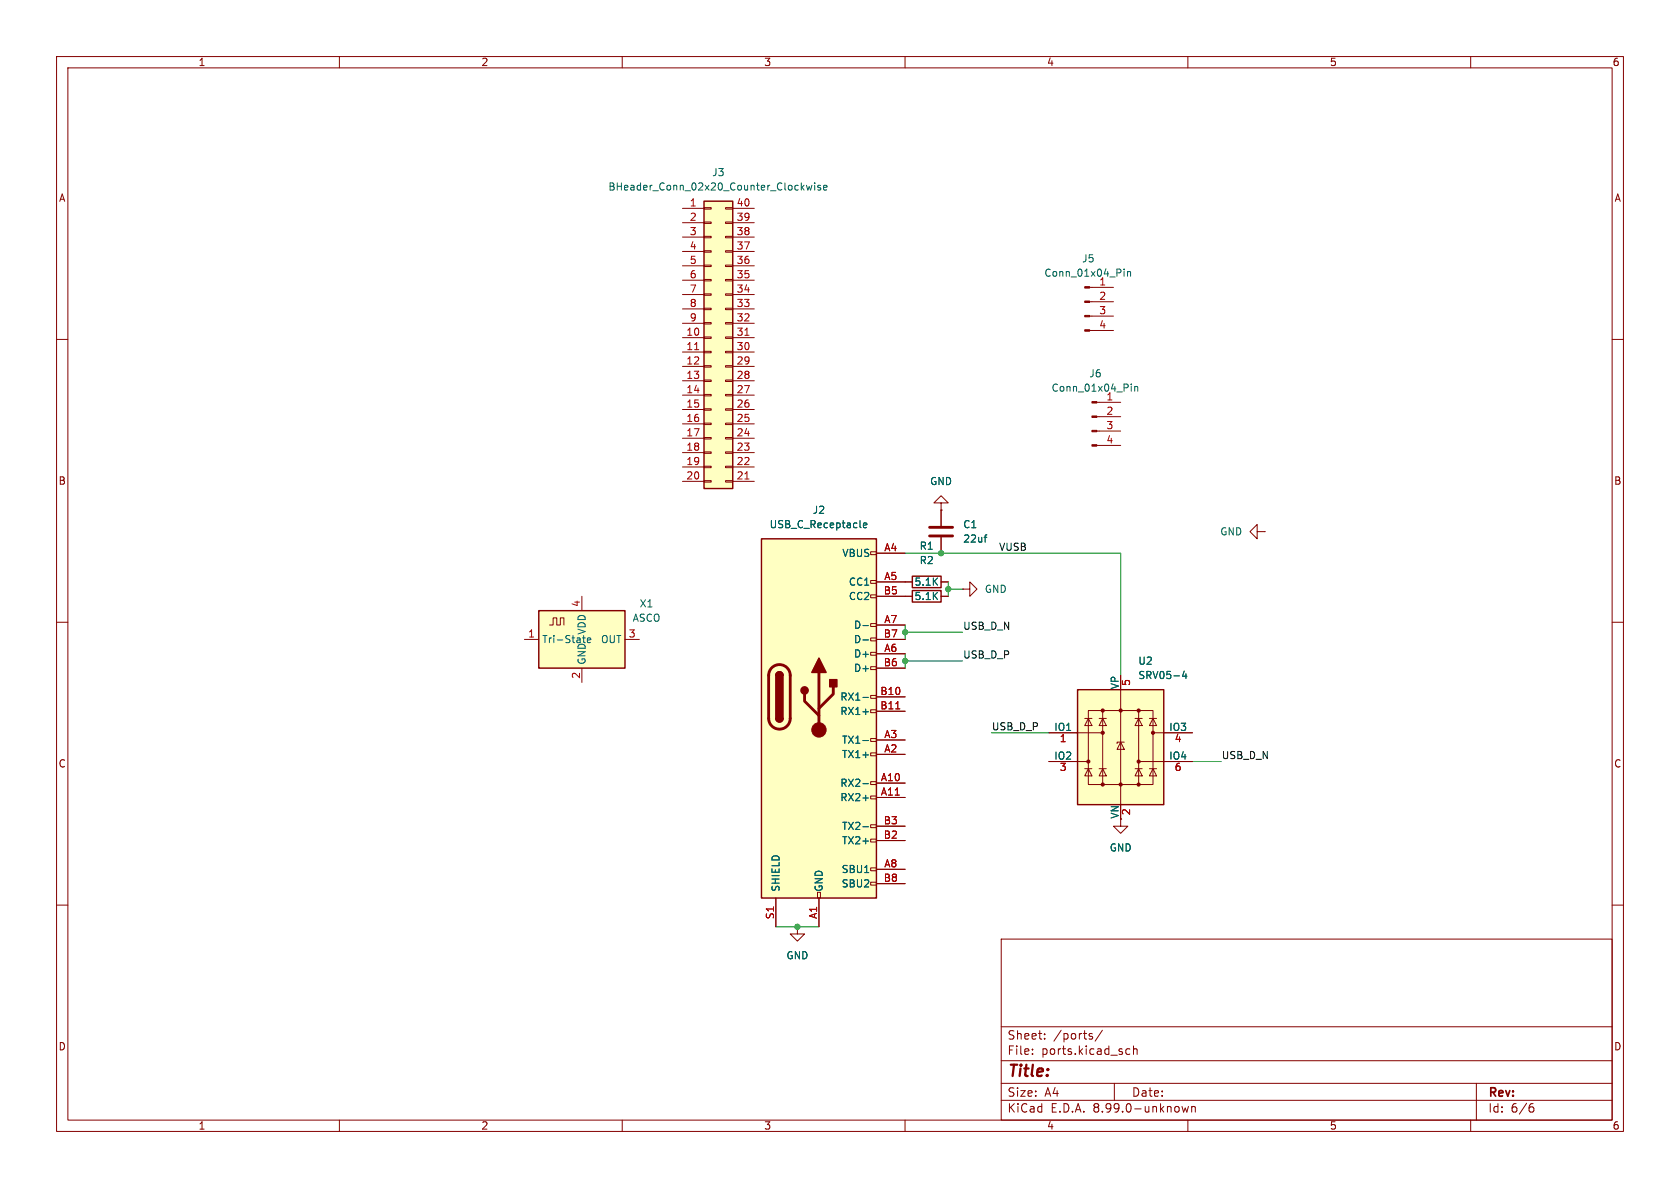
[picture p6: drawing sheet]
<svg xmlns="http://www.w3.org/2000/svg" width="297mm" height="210mm" viewBox="0 0 297 210" stroke-linecap="round" stroke-linejoin="round" font-family="sans-serif">
<g fill="none" stroke="#840000" stroke-width=".18">
<path d="M10 10h277v190h-277zM12 12h273v186h-273zM60 10v2M110 10v2M160 10v2M210 10v2M260 10v2M10 60h2M285 60h2M10 110h2M285 110h2M10 160h2"/>
<path d="M285 160h2M177 166h108v32h-108zM60 198v2M110 198v2M160 198v2M177 194.5h108M177 191.5h108M177 187.5h108M177 181.5h108M182.5 186.3v.1M182.5 185.5v.1M184.7 183.6v.1"/>
<path d="M184.7 182.8v.1M192.7 183.2l.4 .1 .1 .2-.2 .2h-.3M192.7 182.7l.4 .1M194.9 182.1l-1.3 2M197 191.5v3M199.2 186.3h.5M199.2 185.5h.5M200.4 185.5l.2-.1 .4 .1v.9M200.4 184.9v1.5M209 195.6l.2 1 .3-.7 .3 .7 .3-1M210 198v2M210.7 195.6v1"/>
<path d="M210.7 195.7l.2-.1 .3 .1 .1 .9M260 198v2M261 191.5v6.5M270.6 195.7h.3l.3 .3-.1 .5-.5 .1M271 195.1l-.4 .1"/>
</g>
<path d="M190.5 121.9h15.2v20.3h-15.2z" fill="#ffffc2"/>
<g fill="none" stroke="#840000" stroke-width=".18">
<path d="M185.4 129.5h9.5M185.4 134.6h7M191.8 127h1.2M191.8 135.9h1.2M192.4 125.6h11.4v13.1h-11.4zM192.4 127l.6 1.3h-1.2zM192.4 135.9l.6 1.3h-1.2zM194.3 127h1.3M194.3 135.9h1.3M194.9 127l.7 1.3h-1.3zM194.9 135.9l.7 1.3h-1.3zM194.9 125.6v13.1"/>
<path d="M198.1 131.2l.7 1.3h-1.3zM198.1 121.9v20.3M198.8 131.2h-1.3v.2M200.7 127h1.2M200.7 135.9h1.2M201.3 127l.6 1.3h-1.2zM201.3 135.9l.6 1.3h-1.2zM201.3 125.6v13.1M201.3 134.6h9.5M203.2 127h1.3M203.2 135.9h1.3M203.8 127l.7 1.3h-1.3z"/>
<path d="M203.8 135.9l.7 1.3h-1.3zM203.8 129.5h7"/>
</g>
<path d="M190.5 121.9h15.2v20.3h-15.2z" fill="none" stroke="#840000" stroke-width=".25"/>
<g fill="#840000" stroke="#840000" stroke-width=".18">
<circle cx="192.4" cy="134.6" r=".28"/>
<circle cx="194.9" cy="125.6" r=".28"/>
<circle cx="194.9" cy="129.5" r=".28"/>
<circle cx="194.9" cy="138.7" r=".28"/>
<circle cx="198.1" cy="125.6" r=".28"/>
<circle cx="198.1" cy="138.7" r=".28"/>
<circle cx="201.3" cy="125.6" r=".28"/>
<circle cx="201.3" cy="134.6" r=".28"/>
<circle cx="201.3" cy="138.7" r=".28"/>
<circle cx="203.8" cy="129.5" r=".28"/>
</g>
<path d="M209.4 118.6l-.4 .9h.8M209.7 119.1v.9" fill="none" stroke="#006464" stroke-width=".18"/>
<path d="M124.5 35.6h5v50.8h-5z" fill="#ffffc2"/>
<path d="M124.5 35.6h5v50.8h-5zM161.3 101.9h5.1v2h-5.1zM161.3 104.4h5.1v2h-5.1z" fill="none" stroke="#840000" stroke-width=".25"/>
<g fill="none" stroke="#840000" stroke-width=".18">
<path d="M120.6 36.8h3.9M120.6 39.4h3.9M124.5 36.7h1.2v.3h-1.2zM124.5 39.2h1.2v.3h-1.2zM128.3 36.7h1.2v.3h-1.2zM128.3 39.2h1.2v.3h-1.2zM129.5 36.8h3.8M129.5 39.4h3.8M120.6 59.7h3.9M120.6 41.9h3.9M120.6 57.2h3.9M120.6 54.6h3.9"/>
<path d="M120.6 52.1h3.9M120.6 49.5h3.9M120.6 47h3.9M120.6 44.5h3.9M124.5 41.8h1.2v.2h-1.2zM124.5 44.3h1.2v.3h-1.2zM124.5 46.9h1.2v.2h-1.2zM124.5 49.4h1.2v.3h-1.2zM124.5 51.9h1.2v.3h-1.2zM124.5 54.5h1.2v.2h-1.2zM124.5 57h1.2v.3h-1.2zM124.5 59.6h1.2v.2h-1.2z"/>
<path d="M128.3 41.8h1.2v.2h-1.2zM128.3 44.3h1.2v.3h-1.2zM128.3 46.9h1.2v.2h-1.2zM128.3 49.4h1.2v.3h-1.2zM128.3 51.9h1.2v.3h-1.2zM128.3 54.5h1.2v.2h-1.2zM128.3 57h1.2v.3h-1.2zM128.3 59.6h1.2v.2h-1.2zM129.5 59.7h3.8M129.5 41.9h3.8M129.5 57.2h3.8M129.5 54.6h3.8"/>
<path d="M129.5 52.1h3.8M129.5 49.5h3.8M129.5 47h3.8M129.5 44.5h3.8M120.6 62.2h3.9M120.6 64.8h3.9M120.6 67.3h3.9M120.6 69.9h3.9M120.6 72.4h3.9M120.6 74.9h3.9M120.6 77.5h3.9M124.5 62.1h1.2v.3h-1.2z"/>
<path d="M124.5 64.6h1.2v.3h-1.2zM124.5 67.2h1.2v.2h-1.2zM124.5 69.7h1.2v.3h-1.2zM124.5 72.3h1.2v.2h-1.2zM124.5 74.8h1.2v.3h-1.2zM124.5 77.3h1.2v.3h-1.2zM124.5 79.9h1.2v.2h-1.2zM128.3 62.1h1.2v.3h-1.2zM128.3 64.6h1.2v.3h-1.2zM128.3 67.2h1.2v.2h-1.2zM128.3 69.7h1.2v.3h-1.2zM128.3 72.3h1.2v.2h-1.2z"/>
<path d="M128.3 74.8h1.2v.3h-1.2zM128.3 77.3h1.2v.3h-1.2zM128.3 79.9h1.2v.2h-1.2zM129.5 62.2h3.8M129.5 64.8h3.8M129.5 67.3h3.8M129.5 69.9h3.8M129.5 72.4h3.8M129.5 74.9h3.8M129.5 77.5h3.8M120.6 80h3.9M120.6 82.6h3.9"/>
<path d="M120.6 85.1h3.9M124.5 82.4h1.2v.3h-1.2zM124.5 85h1.2v.2h-1.2zM128.3 82.4h1.2v.3h-1.2zM128.3 85h1.2v.2h-1.2zM129.5 80h3.8M129.5 82.6h3.8M129.5 85.1h3.8M160 102.9h1.3M160 105.4h1.3M166.4 102.9h1.2M166.4 105.4h1.2"/>
<path d="M170.2 104.1h1.2v-1.2l1.3 1.2-1.3 1.3v-1.3M170.2 104.1h.1"/>
</g>
<path d="M131.7 59.3h.7M122.8 61.8h.7M131.7 84.7h.7" fill="none" stroke="#a90000" stroke-width=".18"/>
<path d="M142.6 32.8l.2 .8 .3-.6 .2 .6 .2-.8M144 32.3v.2M144 32.8v.8M145.1 32.8h-.4l-.1 .1v.2l.5 .1v.3h-.5M145.6 33.2l.6-.1-.1-.3h-.3l-.2 .1 .1 .6h.4" fill="none" stroke="#006464" stroke-width=".18"/>
<path d="M95.2 108h15.3v10.1h-15.3z" fill="#ffffc2"/>
<path d="M95.2 108h15.3v10.1h-15.3z" fill="none" stroke="#840000" stroke-width=".25"/>
<g fill="none" stroke="#840000" stroke-width=".18">
<path d="M192.6 50.8h4.2M192.6 53.3h4.2M192.6 55.9h4.2M192.6 58.4h4.2M193.9 71.1h4.2M193.9 73.7h4.2M193.9 76.2h4.2M193.9 78.7h4.2M166.4 88.9h1.2l-1.2-1.3-1.3 1.3h1.3v1.3M166.4 90.2h.1M166.4 90.2v2.8M166.4 95v2.8"/>
<path d="M222.2 94v-1.3l-1.2 1.3 1.2 1.3v-1.3h1.3M223.5 94h.1M92.7 113h2.5M97.2 110.5h.6v-1.3h.6v1.3h.7v-1.3h.6v1.3M102.9 105.4v2.6M102.9 118.1v2.6M110.5 113h2.5M198.1 144.8v1.3h1.3l-1.3 1.2-1.3-1.2h1.3M141 163.8v1.3h1.2l-1.2 1.3-1.3-1.3h1.3M141 163.8h.1"/>
</g>
<g fill="none" stroke="#006464" stroke-width=".18">
<path d="M198.7 47.6v.1M198.7 48v.8M199.3 48v.8M199.3 48.1l.2-.1 .3 .1 .1 .7M200 67.9v.1M200 68.3v.9M200.6 68.3v.9M200.6 68.4l.2-.1 .3 .1v.8M174 95h.5M174.5 94.6h-.3M103.2 112.3v1.1M103.9 112.8l-.1 .6"/>
<path d="M104.3 112.8l.1 .3-.6 .1M104.4 113.5l-.1 .1"/>
</g>
<g fill="#840000" stroke="#840000" stroke-width=".18">
<path d="M191.8 50.7h.8v.2h-.8z"/>
<path d="M191.8 53.2h.8v.3h-.8z"/>
<path d="M191.8 55.8h.8v.2h-.8z"/>
<path d="M191.8 58.3h.8v.2h-.8z"/>
<path d="M193 71h.9v.2h-.9z"/>
<path d="M193 73.5h.9v.3h-.9z"/>
<path d="M193 76.1h.9v.2h-.9z"/>
<path d="M193 78.6h.9v.3h-.9z"/>
</g>
<path d="M164.3 93.2h4.1M164.3 94.7h4.1" fill="none" stroke="#840000" stroke-width=".51"/>
<path d="M134.6 95.3h20.3v63.5h-20.3z" fill="#ffffc2"/>
<g fill="none" stroke="#840000" stroke-width=".18">
<path d="M153.9 97.5h1v.5h-1zM154.9 97.8h5.1M166.4 90.2h.1M166.4 90.2v2.8M166.4 95v2.8M153.9 102.6h1v.5h-1zM153.9 105.2h1v.5h-1zM153.9 110.2h1v.5h-1zM153.9 112.8h1v.5h-1zM153.9 115.3h1v.5h-1zM153.9 117.9h1v.5h-1zM154.9 102.9h6.4"/>
<path d="M154.9 115.6h5.1M154.9 110.5h5.1M154.9 105.4h6.4M154.9 118.1h5.1M154.9 113h5.1M166.4 102.9h1.2M166.4 105.4h1.2M153.9 122.9h1v.5h-1zM153.9 125.5h1v.5h-1zM153.9 130.6h1v.5h-1zM153.9 133.1h1v.5h-1zM153.9 138.2h1v.5h-1z"/>
<path d="M154.9 138.4h5.1M154.9 133.4h5.1M154.9 130.8h5.1M154.9 123.2h5.1M154.9 125.7h5.1M185.4 129.5h5.1M185.4 134.6h5.1M205.7 129.5h5.1M205.7 134.6h5.1M137.2 158.8v5M144.5 157.7h.5v1.1h-.5zM144.8 158.8v5"/>
<path d="M153.9 140.7h1v.5h-1zM153.9 145.8h1v.5h-1zM153.9 148.3h1v.5h-1zM153.9 153.4h1v.5h-1zM153.9 156h1v.5h-1zM154.9 141h5.1M154.9 153.7h5.1M154.9 148.6h5.1M154.9 146.1h5.1M154.9 156.2h5.1M141 163.8h.1"/>
</g>
<path d="M134.6 95.3h20.3v63.5h-20.3zM137.2 119.4a.64 .64 0 0 1 .6-.7 .64 .64 0 0 1 .6 .7M137.2 127a.64 .64 0 0 0 .6 .6 .64 .64 0 0 0 .6-.6" fill="none" stroke="#840000" stroke-width=".25"/>
<path d="M136.4 118a1.9 1.9 0 0 1 2.1-.4 1.9 1.9 0 0 1 1.2 1.8v7.6a1.91 1.91 0 0 1-1.9 1.9 1.91 1.91 0 0 1-1.9-1.9v-7.8l.2-.6zM144.8 118.9v10.1M142.2 122.7v1.3l2.6 2.5M147.3 121.4v1.3l-2.5 2.5" fill="none" stroke="#840000" stroke-width=".51"/>
<g fill="#840000" stroke="#840000" stroke-width=".25">
<path d="M137.2 119.4h1.2v7.6h-1.2z"/>
<path d="M137.3 118.9a.64 .64 0 0 1 .7-.1 .64 .64 0 0 1 .4 .6h-1.2z"/>
<path d="M137.2 127h1.2a.64 .64 0 0 1-.6 .6 .64 .64 0 0 1-.6-.6z"/>
<path d="M144.8 116.3l1.2 2.6h-2.5z"/>
<path d="M146.7 120.1h1.3v1.3h-1.3z"/>
<circle cx="142.2" cy="122" r=".63"/>
</g>
<circle cx="144.8" cy="129" r="1.27" fill="#840000" stroke="#840000" stroke-width=".18"/>
<g fill="none" stroke="#006464" stroke-width=".18">
<path d="M152.6 92.9l.6-.2v-.2l-.4-.1-.2 .2 .1 .6h.5M174 95h.5M174.5 94.6h-.3M152.6 110.6h.9M152.6 113.1h.9M209.4 118.6l-.4 .9h.8M209.7 119.1v.9M152.6 138.5h.9M152.6 130.9h.9M152.6 123.3h.9M152.6 125.8h.9M152.6 141.1h.9"/>
<path d="M152.6 146.1h.9"/>
</g>
<path d="M158.4 125.3h.7" fill="none" stroke="#a90000" stroke-width=".18"/>
<path d="M160 97.8h38.1v21.6M160 110.5v2.5M160 115.6v2.5M160 111.8h10.2M160 116.8h10.2M167.6 102.9v2.5M167.6 104.1h2.6M175.3 129.5h10.1M210.8 134.6h5.1M137.2 163.8h7.6" fill="none" stroke="#009600" stroke-width=".18"/>
<g fill="#009600" stroke="#009600" stroke-width=".18">
<circle cx="141" cy="163.8" r=".46"/>
<circle cx="160" cy="116.8" r=".46"/>
<circle cx="166.4" cy="97.8" r=".46"/>
<circle cx="160" cy="111.8" r=".46"/>
<circle cx="167.6" cy="104.1" r=".46"/>
</g>
<text font-size="2.8" fill="#840000" x="178" y="190.9">Title:</text>
<g font-size="2.1" fill="#840000">
<text x="178" y="184">Sheet:</text>
<text x="186.2" y="184">/ports/</text>
<text x="178" y="186.7">File:</text>
<text x="184.1" y="186.7">ports.kicad_sch</text>
<text x="178" y="196.9">KiCad</text>
<text x="178" y="194.1">Size:</text>
<text x="184.7" y="194.1">A4</text>
<text x="185.7" y="196.9">E.D.A.</text>
<text x="193.3" y="196.9">8.99.0-unknown</text>
<text x="200" y="194.1">Date:</text>
<text x="263" y="194.3">Rev:</text>
<text x="263" y="196.9">Id:</text>
<text x="267.1" y="196.9">6/6</text>
</g>
<g font-size="1.8" fill="#840000">
<text x="35" y="11.9">1</text>
<text x="85" y="11.9">2</text>
<text x="135" y="11.9">3</text>
<text x="185" y="11.9">4</text>
<text x="235" y="11.9">5</text>
<text x="285" y="11.9">6</text>
<text x="10.3" y="35.9">A</text>
<text x="285.3" y="35.9">A</text>
<text x="10.3" y="85.9">B</text>
<text x="285.3" y="85.9">B</text>
<text x="10.3" y="135.9">C</text>
<text x="285.3" y="135.9">C</text>
<text x="10.3" y="185.9">D</text>
<text x="285.3" y="185.9">D</text>
<text x="35" y="199.9">1</text>
<text x="85" y="199.9">2</text>
<text x="135" y="199.9">3</text>
<text x="185" y="199.9">4</text>
<text x="235" y="199.9">5</text>
<text x="285" y="199.9">6</text>
</g>
<g font-size="1.8" fill="#006464">
<text x="107.5" y="33.9">BHeader_Conn_02x20_Counter_Clockwise</text>
<text x="125.8" y="31.3">J3</text>
<text x="191.2" y="46.6">J5</text>
<text x="184.5" y="49.1">Conn_01x04_Pin</text>
<text x="194.2" y="50.5">1</text>
<text x="185.8" y="69.4">Conn_01x04_Pin</text>
<text x="192.5" y="66.9">J6</text>
<text x="195.5" y="70.9">1</text>
<text x="164.3" y="86">GND</text>
<text x="136" y="93.6">USB_C_Receptacle</text>
<text x="143.6" y="91">J2</text>
<text x="170.2" y="93.6">C1</text>
<text x="215.6" y="94.8">GND</text>
<text x="148.8" y="98.7">VBUS</text>
<text x="162.5" y="97.4">R1</text>
<text x="162.5" y="99.9">R2</text>
<text x="170.2" y="96.1">22uf</text>
<text x="113" y="107.6">X1</text>
<text x="150" y="103.7">CC1</text>
<text x="150" y="106.3">CC2</text>
<text x="161.6" y="103.7">5.1K</text>
<text x="161.6" y="106.3">5.1K</text>
<text x="174" y="105">GND</text>
<text x="95.8" y="113.9">Tri-State</text>
<text x="103.7" y="112.3" transform="rotate(-90 103.7 112.3)">VDD</text>
<text x="106.2" y="113.9">OUT</text>
<text x="111.7" y="110.1">ASCO</text>
<text x="150.9" y="111.4">D-</text>
<text x="150.9" y="113.9">D-</text>
<text x="103.7" y="117.6" transform="rotate(-90 103.7 117.6)">GND</text>
<text x="150.9" y="116.4">D+</text>
<text x="150.9" y="119">D+</text>
<text x="201.1" y="117.7">U2</text>
<text x="148.5" y="124.1">RX1-</text>
<text x="197.9" y="121.9" transform="rotate(-90 197.9 121.9)">VP</text>
<text x="201.1" y="120.2">SRV05-4</text>
<text x="148.5" y="126.6">RX1+</text>
<text x="148.8" y="131.7">TX1-</text>
<text x="186.3" y="129.3">IO1</text>
<text x="206.6" y="129.3">IO3</text>
<text x="148.8" y="134.2">TX1+</text>
<text x="186.3" y="134.4">IO2</text>
<text x="206.6" y="134.4">IO4</text>
<text x="148.5" y="139.3">RX2-</text>
<text x="148.5" y="141.8">RX2+</text>
<text x="148.8" y="149.5">TX2+</text>
<text x="148.8" y="146.9">TX2-</text>
<text x="197.9" y="144.8" transform="rotate(-90 197.9 144.8)">VN</text>
<text x="148.7" y="154.5">SBU1</text>
<text x="196.1" y="150.7">GND</text>
<text x="138" y="157.7" transform="rotate(-90 138 157.7)">SHIELD</text>
<text x="145.6" y="157.7" transform="rotate(-90 145.6 157.7)">GND</text>
<text x="148.7" y="157.1">SBU2</text>
<text x="138.9" y="169.8">GND</text>
</g>
<g font-size="1.8" fill="#a90000">
<text x="121.8" y="36.6">1</text>
<text x="121.8" y="39.1">2</text>
<text x="121.8" y="41.7">3</text>
<text x="130.1" y="41.7">38</text>
<text x="130.1" y="39.1">39</text>
<text x="130.1" y="36.6">40</text>
<text x="121.8" y="44.2">4</text>
<text x="121.8" y="46.7">5</text>
<text x="130.1" y="46.7">36</text>
<text x="130.1" y="44.2">37</text>
<text x="121.8" y="49.3">6</text>
<text x="121.8" y="51.8">7</text>
<text x="130.1" y="51.8">34</text>
<text x="130.1" y="49.3">35</text>
<text x="194.2" y="53.1">2</text>
<text x="121.2" y="59.4">10</text>
<text x="121.8" y="54.4">8</text>
<text x="121.8" y="56.9">9</text>
<text x="130.1" y="59.4">31</text>
<text x="130.1" y="56.9">32</text>
<text x="130.1" y="54.4">33</text>
<text x="194.2" y="55.6">3</text>
<text x="194.2" y="58.2">4</text>
<text x="121.2" y="62">11</text>
<text x="121.2" y="64.5">12</text>
<text x="130.1" y="64.5">29</text>
<text x="130.1" y="62">30</text>
<text x="121.2" y="67.1">13</text>
<text x="121.2" y="69.6">14</text>
<text x="130.1" y="69.6">27</text>
<text x="130.1" y="67.1">28</text>
<text x="121.2" y="72.1">15</text>
<text x="121.2" y="74.7">16</text>
<text x="121.2" y="77.2">17</text>
<text x="130.1" y="77.2">24</text>
<text x="130.1" y="74.7">25</text>
<text x="130.1" y="72.1">26</text>
<text x="195.5" y="73.4">2</text>
<text x="195.5" y="75.9">3</text>
<text x="121.2" y="79.8">18</text>
<text x="121.2" y="82.3">19</text>
<text x="130.1" y="82.3">22</text>
<text x="130.1" y="79.8">23</text>
<text x="195.5" y="78.5">4</text>
<text x="121.2" y="84.8">20</text>
<text x="130.1" y="84.8">21</text>
<text x="156.2" y="97.5">A4</text>
<text x="102.6" y="107.4" transform="rotate(-90 102.6 107.4)">4</text>
<text x="156.1" y="105.2">B5</text>
<text x="156.2" y="102.6">A5</text>
<text x="93.3" y="112.8">1</text>
<text x="111.1" y="112.8">3</text>
<text x="156.1" y="112.8">B7</text>
<text x="156.2" y="110.2">A7</text>
<text x="156.1" y="117.9">B6</text>
<text x="156.2" y="115.3">A6</text>
<text x="102.6" y="120.1" transform="rotate(-90 102.6 120.1)">2</text>
<text x="155.5" y="122.9">B10</text>
<text x="155.5" y="125.5">B11</text>
<text x="200.1" y="121.4" transform="rotate(-90 200.1 121.4)">5</text>
<text x="156.2" y="130.6">A3</text>
<text x="187.3" y="131.5">1</text>
<text x="207.6" y="131.5">4</text>
<text x="156.2" y="133.1">A2</text>
<text x="187.3" y="136.6">3</text>
<text x="207.6" y="136.6">6</text>
<text x="155.6" y="138.2">A10</text>
<text x="155.6" y="140.7">A11</text>
<text x="156.1" y="148.3">B2</text>
<text x="156.1" y="145.8">B3</text>
<text x="200.1" y="144.2" transform="rotate(-90 200.1 144.2)">2</text>
<text x="156.1" y="156">B8</text>
<text x="156.2" y="153.4">A8</text>
<text x="136.9" y="162.6" transform="rotate(-90 136.9 162.6)">S1</text>
<text x="144.5" y="162.5" transform="rotate(-90 144.5 162.5)">A1</text>
</g>
<g font-size="1.8" fill="#0f0f0f">
<text x="176.5" y="97.4">VUSB</text>
<text x="170.2" y="111.4">USB_D_N</text>
<text x="170.2" y="116.5">USB_D_P</text>
<text x="175.3" y="129.2">USB_D_P</text>
<text x="215.9" y="134.3">USB_D_N</text>
</g>
</svg>
